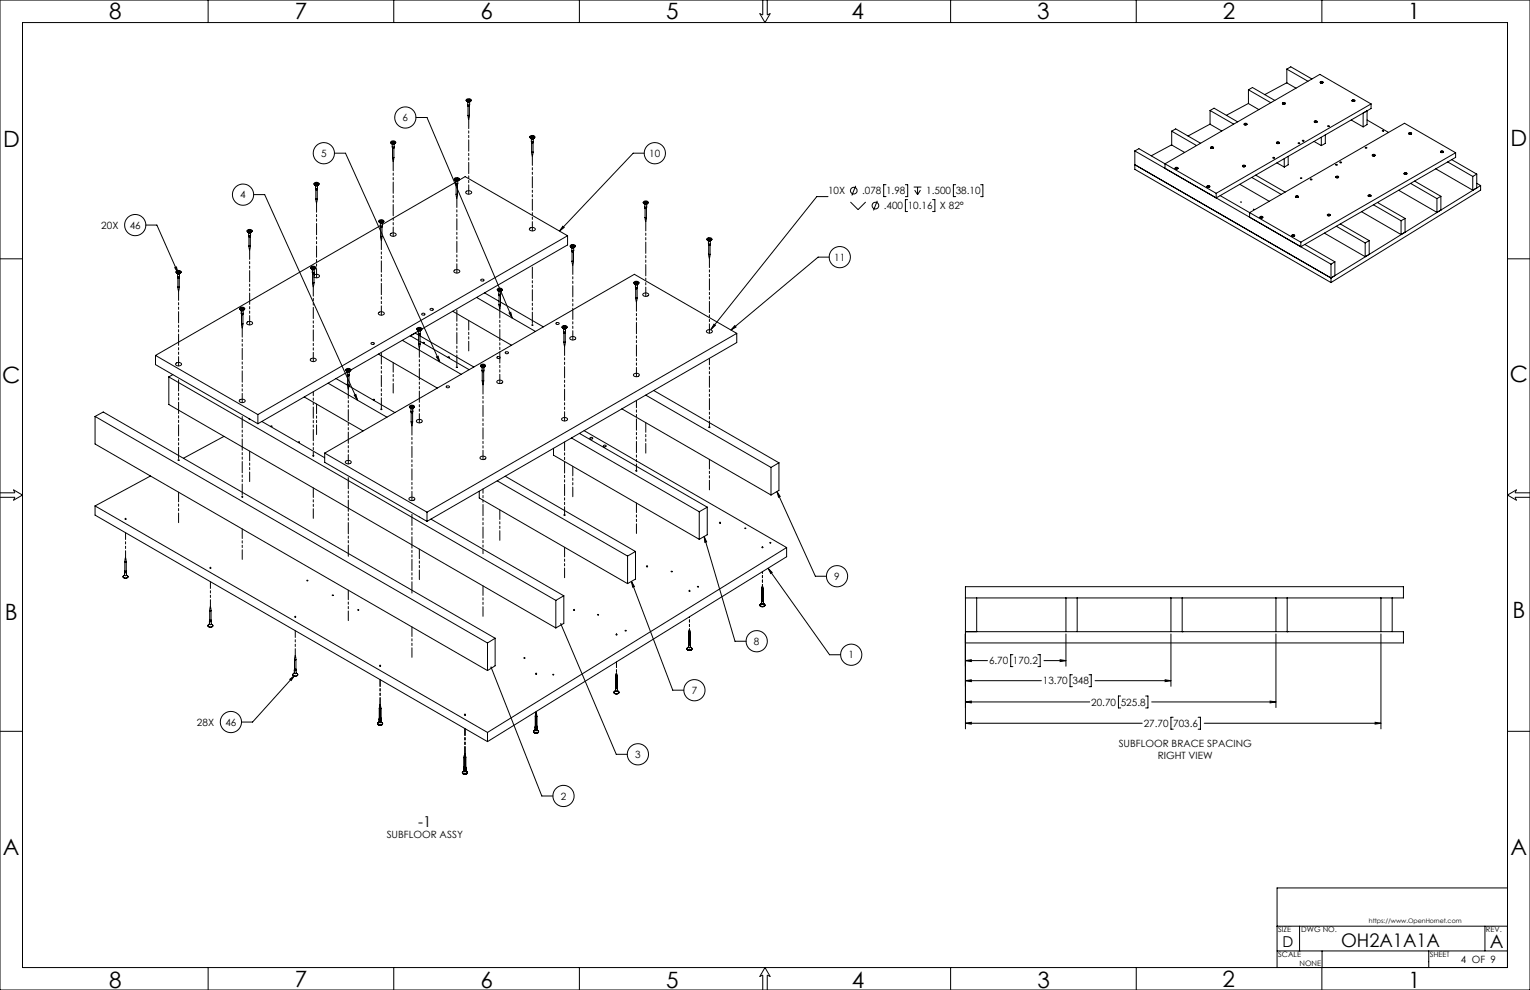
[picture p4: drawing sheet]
<svg xmlns="http://www.w3.org/2000/svg" width="864mm" height="559mm" viewBox="0 0 864 559" stroke-linecap="round" stroke-linejoin="round" font-family="sans-serif">
<g fill="none" stroke="#000" stroke-width=".56">
<path d="M0 0h864v559h-864zM13 13h838v533h-838zM117 0v13M222 0v13M327 0v13M431 0v8h-2l3 5 3-5h-2v-8M537 0v13M641 0v13M746 0v13M726 39l3-1 12 7M726 39l12 7M726 39v8"/>
<path d="M263 57h2h1M263 57h.1M263 56h1a1.1 1.1 0 0 1 1 0 1.1 1.1 0 0 1 1 1h-1a1.2 1.2 0 0 1-1 0 1.2 1.2 0 0 1-1-1zM263 57l2 1M264 57h.1M264 56v1M264 56h.1M264 59h1M264 58v1M264 59v1M264 60h1M264 60v5"/>
<path d="M265 56h-1M265 56v1M265 57h.1M265 56h.1M265 57h-1M265 60v5M265 58v1M265 59v1M266 57l-1 1M266 57h.1M705 58l-13 7M705 51l12 7"/>
<path d="M705 51l2-2 13 8M705 58l6 4M705 51v7M724 58v1M724 58h.1M724 59h.1M724 58l1 1M725 59h-1M725 58v1M725 58h-1M725 59h.1M725 58h.1"/>
<path d="M726 47l-12 6M726 47l6 3M745 46v1M746 46h.1M746 47h.1M746 46v1M747 46v1M763 57h.1M764 57h.1M765 57h.1M774 59v2l-88 51v-3M774 59l-29-17-87 50v3"/>
<path d="M774 59l-88 50M221 80a1.1 1.1 0 0 1 2 0 1.1 1.1 0 0 1 0 1 1.2 1.2 0 0 1-2 0 1.2 1.2 0 0 1 0-1zM221 80v1M221 80h1M221 80l1 1M222 80h.1M222 80v1M235 66h6l48 114M264 65l1 2v-2M264 65h1M299 77l1 1M299 77h1a1.1 1.1 0 0 1 1-1 1.1 1.1 0 0 1 1 2h-1a1.2 1.2 0 0 1-1 0 1.2 1.2 0 0 1-1-1z"/>
<path d="M299 78h1M300 77h.1M300 78h.1M300 77v1M300 78v2h1v-2M300 80v1M301 77h.1M301 77h-1M301 77v1M301 78h.1M301 78h-1M301 80v1"/>
<path d="M302 78h-2M302 77l-1 1h-1M661 74l3-1 14 8M661 74l14 8M661 74v8M683 70l-12 7M683 62l13 8M683 62l2-1 14 8M683 62v8l7 4M702 70h.1M703 70h.1M704 70h.1"/>
<path d="M742 80l4 2M742 69h.1M743 69h-1M743 69h.1M746 77v5M748 76v5l-2 1M763 68l6 4M769 64l3-1v7l-3 2zM772 68l12 7M795 75v1M795 75h.1M795 75h2l-1 1z"/>
<path d="M796 75v1M796 75h.1M796 76h.1M797 75v1M797 75h.1M189 86h6l53 118M221 80l1 1 1-1M221 80h.1M221 81h1M221 83h1M221 81v2M221 83l1 1"/>
<path d="M221 81h.1M222 89v2v-2M222 81h-1M222 84h.1M222 89h.1M222 84v5M222 81h.1M222 81v2M222 83v1M223 81h-1M223 80h.1M300 86v2l1-2"/>
<path d="M300 81h1M300 86h1M300 81v5M301 81v5M364 86h-7l-41 44M641 93l110 64M641 85v11l110 63M641 85l2-1 43 25M641 85l110 64M661 82l-11 6M661 82l8 4M663 95h1"/>
<path d="M663 95h.1M664 95h.1M665 95h.1M683 83l1 1M683 83h.1M684 83v1M684 83h.1M684 84h.1M685 83v1M685 83h.1M701 94h1M701 94h.1"/>
<path d="M702 94h.1M703 94h.1M709 99l16 9M721 81h.1M721 92l4 2M721 81h1M722 80v1M722 81h.1M722 80l-1 1M722 81h-1M725 90v4M727 88v5l-2 1"/>
<path d="M733 81h1zM754 100h.1M754 100h1h-1zM755 100h.1M755 100h-1M775 88h.1M775 87h1v1h-1zM775 87v1M775 87h.1M775 87l1 1M775 88h1M776 88h.1"/>
<path d="M776 88h-1M793 98h.1M793 98h1h-1zM793 98h1M794 98h.1M794 98h-1M810 95l21 12M813 85a1 1 0 0 1 2 0 .8 .8 0 0 1-1 1 .8 .8 0 0 1-1 0zM813 86h2h-1zM813 86h.1M814 86h.1M815 86h.1"/>
<path d="M817 91l14 9M819 90l15 8M822 86l-29-16-88 50v3M822 86l-88 51M822 86v3l-88 50v-2M831 100v7M834 98l-3 2M834 98v8l-3 1M143 110h6l53 116M177 104l2 1 1-1M177 104h.1M177 103h1a1.1 1.1 0 0 1 1 0 1.1 1.1 0 0 1 1 1h-1a1.2 1.2 0 0 1-1 1 1.2 1.2 0 0 1-1-2z"/>
<path d="M178 104v1M178 103v1M178 103h.1M178 106h1M178 105v1M178 106v1M178 104h1M178 104h.1M178 112l1 3v-3M178 107h1M178 112h1M178 107v5"/>
<path d="M179 103h-1M179 103v1M179 104h.1M179 103h.1M179 107v5M179 105v1M179 106v1M180 104l-2 1M180 104h.1M256 101l1 1M257 101v-1a1.1 1.1 0 0 1 2 0 1.1 1.1 0 0 1 0 2 1.2 1.2 0 0 1-2 0 1.2 1.2 0 0 1 0-1zM257 102h.1"/>
<path d="M257 101h.1M257 104h1M257 102v2M257 104h.1M257 103l-41 24M257 110l1 2v-2M257 110h1M257 104v6M257 101h1M258 101h.1M258 101h-1M258 104v6"/>
<path d="M258 104v-2l5-2 57 33M258 104h.1M259 102h-2M259 101v1h-2M263 108h1a1.2 1.2 0 0 1 2 0 1.2 1.2 0 0 1 0 1l-1 1a1.4 1.4 0 0 1-1 0 1.4 1.4 0 0 1-1-2zM363 114v1M363 114l1-1a1 1 0 0 1 1 0 1.1 1.1 0 0 1 1 2h-1a1.2 1.2 0 0 1-1 0 1.2 1.2 0 0 1-1-1zM363 115h1h2M364 114h.1M364 117h1M364 115v2M364 117v1"/>
<path d="M364 118h.1M364 118v5M364 114l1 1M364 114h1M365 115h.1M365 114v1M365 118h-1M365 118v5M365 115v2M365 117v1M365 114h.1M366 114l-1 1h-2"/>
<path d="M467 111h-6l-60 75M480 114l4 4 5-4M483 105l-2 5M495 113l-2 6M500 104h-1v7h1M511 104h1v7h-1M512 113h-1v6h1M516 106h4M516 107l2 3M518 106v4M520 107l-2 3M526 113h2v6h-2"/>
<path d="M539 104h-1v7h1M554 104h1v7h-1M681 105v1M681 105h.1M682 105h.1M682 106h.1M682 105v1M683 105v1M683 105h.1M689 110l45 27M700 104l16 10M701 114h.1"/>
<path d="M707 100l16 10M731 111h.1M732 111h.1M733 111h.1M734 100l1 1zM754 100h1M768 119l23 13M772 111h.1M773 110h.1M773 111h.1M773 110v1M774 111h.1"/>
<path d="M775 116l16 9M777 114l16 9M789 107l22 13M796 104l15 8M798 102l15 9M811 112v8M813 111v8l-2 1M813 111l-2 1M834 103l2 2M836 105l-85 52M836 105v2l-85 52M82 127h7l11 27"/>
<path d="M139 130l1 1M139 130h.1M140 130a1.1 1.1 0 0 1 2 0 1.1 1.1 0 0 1 0 1 1.2 1.2 0 0 1-2 0 1.2 1.2 0 0 1 0-1zM140 131h.1M140 130h.1M140 130h1M140 130l1 1M140 131l1 2v-2M140 133l1 1M140 130v1M140 131h1M141 139v2v-2"/>
<path d="M141 134h.1M141 139h.1M141 134v5M141 131h-1M141 131h.1M141 130v1M141 130h.1M141 133v1M142 131h-1M142 130v1h-2M142 130h.1M214 125l1 1 2-1"/>
<path d="M214 124h1a1.1 1.1 0 0 1 1 0 1.1 1.1 0 0 1 0 1v1a1.2 1.2 0 0 1-1 0 1.2 1.2 0 0 1-1-2zM214 125l1 1M215 124v1M215 127h1M215 127v1l1-1M215 126v1M215 127l-127 74M215 125h.1M215 133v3l1-3M215 133h1M215 128v5M215 125h1"/>
<path d="M216 124v1M216 125h.1M216 124l-1 1M216 125h-1M216 128v5M216 126v1M216 125l-1 1M220 132h1a1.2 1.2 0 0 1 2-1 1.2 1.2 0 0 1 0 2 1.3 1.3 0 0 1-2 0 1.3 1.3 0 0 1-1-1zM299 129h1a1.2 1.2 0 0 1 1-1 1.2 1.2 0 0 1 0 2 1.4 1.4 0 0 1-1 0 1.4 1.4 0 0 1-1-1zM318 128l-2 2zM320 133l-174 101M320 133v5l-82 48"/>
<path d="M322 139h.1M322 138h1a1 1 0 0 1 1 0 1 1 0 0 1 0 1v1a1.2 1.2 0 0 1-1 0 1.2 1.2 0 0 1-1-2zM322 139l1 1 1-1M323 139h.1M323 140v1M323 139h1M323 138v1M324 139h.1M324 140v1M325 139l-1 1-2-1M364 123v2l1-2M364 123h1"/>
<path d="M399 135l1 1 2-1M399 135l1-1a1 1 0 0 1 1 0 1 1 0 0 1 0 2 1.2 1.2 0 0 1-1 0 1.2 1.2 0 0 1-1-1zM399 136h1h2M400 138h1M400 136v2M400 138h.1M400 135h.1M400 138v6M400 135h1M401 135h.1M401 138v6M401 136v2"/>
<path d="M401 138h.1M711 122a1 1 0 0 1 2 0 .8 .8 0 0 1-1 1 .8 .8 0 0 1-1 0zM711 123h.1M711 122l2 1h-1zM712 123h.1M712 122v1M712 122h.1M713 123h.1M729 133h.1M729 133h1a.6 .6 0 0 1 1 0 .7 .7 0 0 1-1 1 .7 .7 0 0 1-1-1zM730 133h.1M731 133h.1"/>
<path d="M736 138l17 10M748 132l23 13M749 121v1M749 121h.1M749 121a.7 .7 0 0 1 1 0 .7 .7 0 0 1 0 1 .7 .7 0 0 1-1 0zM750 121h.1M750 121v1M750 122h.1M751 121v1M751 121h.1M754 128l17 9M757 126l16 10"/>
<path d="M771 137v8M773 136l-2 1M773 136v8l-2 1M791 125v7M793 123l-2 2M793 123v8l-2 1M0 146h13M99 151h1v3zM99 153l1 1M100 153a1.1 1.1 0 0 1 2 0 1.1 1.1 0 0 1 0 1 1.2 1.2 0 0 1-2 0 1.2 1.2 0 0 1 0-1zM100 154v1M100 153v1"/>
<path d="M100 153h.1M100 155l1 1v-1M100 156v1M100 154h.1M100 155h.1M100 157h1M100 157v5M100 154h1M100 153l1 1M101 154h.1M101 154h-1M101 153h-1"/>
<path d="M101 153v1M101 153h.1M101 157v5M101 156v1M102 154l-2 1M102 153v1h-2M175 151l2 1 1-1M176 151v-1a1.1 1.1 0 0 1 2 0 1.1 1.1 0 0 1 0 2 1.2 1.2 0 0 1-2 0 1.2 1.2 0 0 1 0-1zM176 152h1h1M176 151h.1M176 154h1M176 152v2"/>
<path d="M176 154h.1M176 160l1 2v-2M176 160h1M176 154v6M176 151h1M177 151h.1M177 151h-1M177 155h1a1.2 1.2 0 0 1 2 0 1.2 1.2 0 0 1 0 2l-3-1M177 154v6M177 152v2M177 154h.1M256 153l1-1a1.2 1.2 0 0 1 2 0 1.2 1.2 0 0 1 0 2h-1a1.4 1.4 0 0 1-1 0 1.4 1.4 0 0 1-1-1z"/>
<path d="M271 158h2a.8 .8 0 0 1-1 1 .8 .8 0 0 1-1-1zM323 141h1M323 141v1M323 147v3l1-3M323 142v5M324 142v5h-1M324 141v1h-1M358 160l1 1 2-1M358 159h1a1 1 0 0 1 1 0 1 1 0 0 1 0 1 1.2 1.2 0 0 1-1 0 1.2 1.2 0 0 1-1-1zM359 160h.1M359 159v1M359 159h.1"/>
<path d="M359 160h1M359 159h1M360 159v1M360 160h.1M360 159h.1M400 144v2l1-2M400 144h.1M401 144h-1M468 145h-6l-49 41M751 149v10M753 148l-2 1M753 148v8l-2 1"/>
<path d="M851 146h13M100 162l1 2v-2M100 162h1M135 174l2 1 1-1M136 174v-1a1.1 1.1 0 0 1 1 0 1.1 1.1 0 0 1 1 2h-1a1.2 1.2 0 0 1-1 0 1.2 1.2 0 0 1 0-1zM136 175h1h1M136 175h.1M136 174h.1M136 177h1M136 175v2M136 177h.1M136 174v1"/>
<path d="M136 177v6M137 174h-1M137 174h.1M137 174l-1 1M137 177v6h-1M137 177v1l-1-1M137 174v1M137 175v2M214 176a1.2 1.2 0 0 1 2 0 1.2 1.2 0 0 1 0 2 1.4 1.4 0 0 1-2 0 1.4 1.4 0 0 1 0-2zM238 177a.7 .7 0 0 1 1 0 .7 .7 0 0 1 1 1 .8 .8 0 0 1-1 0 .8 .8 0 0 1-1-1zM243 174h1a.8 .8 0 0 1 0 1 .8 .8 0 0 1-1-1zM256 176l33 19"/>
<path d="M269 168l33 19M273 165l9 5M281 163v1M281 163h1a1 1 0 0 1 1 0 1 1 0 0 1 0 1 1.2 1.2 0 0 1-2 0 1.2 1.2 0 0 1 0-1zM281 164l1 1M282 164h.1M282 166h1M282 165v1M282 166v1M282 163v1M282 172v2l1-2M282 165h1"/>
<path d="M282 167h1M282 172h1M282 167v5M282 163h.1M282 164h1M283 167v5M283 170l24 15M283 166v1M283 165v1M283 164h-1M283 163v1M283 163h-1"/>
<path d="M283 163l-1 1M283 164v1M283 163l-1 1h-1M287 177l1-1 1 4zM358 160l1 1 1-1M359 161v1h1M359 162v1M359 168v2l1-2M359 163h1M359 168h.1M359 163v5M360 168h-1"/>
<path d="M360 163v5M360 161v1M360 162v1M363 166a1.3 1.3 0 0 1 2-1 1.3 1.3 0 0 1 1 2h-1a1.6 1.6 0 0 1-2-1zM136 183l1 2v-2M139 182h1a1.2 1.2 0 0 1 2-1 1.2 1.2 0 0 1 0 2 1.4 1.4 0 0 1-2 0 1.4 1.4 0 0 1-1-1zM214 200l33 19M227 192l33 19M235 186h1M236 185a1 1 0 0 1 2 0 1 1 0 0 1 0 1h-1a1.2 1.2 0 0 1-1 0 1.2 1.2 0 0 1 0-1zM236 186v1M236 186h.1"/>
<path d="M236 188h1M236 187l-38 22h-3M236 187v1M236 188v1M236 194l1 2v-2M236 189h1M236 194h1M236 189v5M236 189l-2-1-2 2 4 2M236 185v1M236 186h1M236 185h1"/>
<path d="M236 185l1 1M237 186h-1M237 185h.1M237 186h.1M237 185v1M237 189v5M237 190l30 17M237 193l28 16M237 187v1M237 188v1M238 186l-2 1M238 186l-1 1-1-1"/>
<path d="M238 186h.1M239 193h1zM285 199a.8 .8 0 0 1 1-1 .8 .8 0 0 1 1 1l-1 1zM300 183h1zM314 182a.8 .8 0 0 1 1 0 .8 .8 0 0 1 0 1h-1zM317 185h2h1M317 185h.1M317 184h1a1 1 0 0 1 1 0 1 1 0 0 1 1 1h-1a1.2 1.2 0 0 1-1 0 1.2 1.2 0 0 1-1-1zM318 185l1 1 1-1M318 185h.1M318 187h1M318 186v1"/>
<path d="M318 187v1M318 184v1M318 193l1 2v-2M318 188h1M318 193h1M318 188v5M318 184h.1M318 185h1M318 184h1M319 185h.1M319 184v1M319 188v5"/>
<path d="M319 186v1M319 187v1M319 184h.1M320 185h.1M322 190h1a1.2 1.2 0 0 1 1 0 1.2 1.2 0 0 1 0 2 1.3 1.3 0 0 1-2 0 1.3 1.3 0 0 1 0-2zM399 187l1-1a1.2 1.2 0 0 1 2 0 1.2 1.2 0 0 1-1 2 1.5 1.5 0 0 1-2-1zM403 183l1 1-3 2zM415 184v1l-2 1zM416 188l-58-33-175 101M416 188l-175 101M416 188v5l-175 101M88 201l58 33"/>
<path d="M88 201v5l58 33M95 213l219 126M95 213v15l219 126M98 211l-3 2M99 205h1a1.2 1.2 0 0 1 2 0 1.2 1.2 0 0 1 0 1h-1a1.4 1.4 0 0 1-1 0 1.4 1.4 0 0 1-1-1zM175 203l1-1a1.2 1.2 0 0 1 2 0 1.2 1.2 0 0 1 0 2h-1a1.4 1.4 0 0 1-1 0 1.4 1.4 0 0 1-1-1zM185 216l33 19M190 214l6 3M195 209h.1M195 208h1a1 1 0 0 1 1 0 1 1 0 0 1 1 1h-1a1.2 1.2 0 0 1-1 1 1.2 1.2 0 0 1-1-2zM195 209l1 1 2-1M196 209h.1"/>
<path d="M196 211h1M196 210v1M196 211v1M196 210l-50 29M196 217l1 3v-3M196 217h.1M196 212h1M196 212v5M196 209h1M196 208v1M196 208h.1M196 208h1"/>
<path d="M197 209h.1M197 208v1M197 218l26 15M197 217h-1M197 212v5M197 210v1M197 211v1M197 208h.1M246 201h1l1 3zM258 207h.1M271 206v1M271 206h.1"/>
<path d="M271 206h1a1 1 0 0 1 1 0 1 1 0 0 1 1 1h-1a1.2 1.2 0 0 1-1 0 1.2 1.2 0 0 1-1-1zM271 207l2 1 1-1M272 206v1M272 209h1M272 207v2M272 209v1M272 206h.1M272 215l1 2v-2M272 210h1M272 215h.1M272 210v5M272 207h.1"/>
<path d="M272 207h1M272 206h1M273 207h.1M273 206v1M273 215h-1M273 210v5M273 209v1M273 207v2M273 206h.1M274 206l-1 1h-2M274 206h.1M281 215a1.2 1.2 0 0 1 2 0 1.2 1.2 0 0 1 0 1 1.5 1.5 0 0 1-2-1z"/>
<path d="M358 211h1a1.2 1.2 0 0 1 1 0 1.2 1.2 0 0 1 0 2 1.3 1.3 0 0 1-2 0 1.3 1.3 0 0 1 0-2zM54 235v16l221 127M54 235l221 128M54 235l4-2 221 127M135 226l1-1a1.2 1.2 0 0 1 2 0 1.2 1.2 0 0 1 0 2h-1a1.4 1.4 0 0 1-1 0 1.4 1.4 0 0 1-1-1zM141 236v1M146 234v5M148 238l35 20M172 224l33 19M200 223h1l1 3zM211 225v1zM215 231h1z"/>
<path d="M231 229v1M231 229h1a1.1 1.1 0 0 1 1 0 1.1 1.1 0 0 1 1 1h-1a1.2 1.2 0 0 1-1 0 1.2 1.2 0 0 1-1-1zM231 230l1 1M232 230h.1M232 231v1M232 232v1M232 229v1M232 238v2l1-2M232 231h1M232 233h1M232 238h1M232 233v5"/>
<path d="M232 230h1M232 229h.1M232 229h1M233 229v1M233 230h.1M233 233v5M233 231v1h-1M233 232v1M233 229h.1M234 230l-1 1M234 229l-1 1h-2M235 237h1a1.2 1.2 0 0 1 2 0 1.2 1.2 0 0 1 0 2 1.3 1.3 0 0 1-2 0 1.3 1.3 0 0 1-1-2z"/>
<path d="M317 236h1a1.2 1.2 0 0 1 2 0 1.2 1.2 0 0 1 0 1 1.3 1.3 0 0 1-2 1 1.3 1.3 0 0 1-1-2zM351 231l84 48M364 223l71 41M369 220l71 41M126 246l-22 13M153 240l1 1zM168 249l1 1zM177 257h.1M183 256l58 33M183 256v5l58 33M271 258h1a1.2 1.2 0 0 1 2-1 1.2 1.2 0 0 1-1 2 1.3 1.3 0 0 1-1 1 1.3 1.3 0 0 1-1-2zM312 253v4l83 47"/>
<path d="M323 247l72 42M327 245l72 41M330 243l114 66M333 247h2l-2 1zM341 252h1h-1zM0 278h8v-2l5 3-5 3v-1h-8M85 269l-31 17M195 260h1a1.2 1.2 0 0 1 2 0 1.2 1.2 0 0 1-1 2 1.5 1.5 0 0 1-2-2zM271 277v4l83 48M281 271l73 43M285 269l74 42M435 264v15"/>
<path d="M439 277l1 3-1 1zM439 277l21 48h6M440 261l-5 3M440 261v16l-5 2M864 278h-9l1-2-5 3 5 3-1-1h9M54 286l221 127M54 286v5l221 128M231 281h1a1.2 1.2 0 0 1 2 0 1.2 1.2 0 0 1 0 1h-1a1.3 1.3 0 0 1-1 1 1.3 1.3 0 0 1-1-2zM241 289v5M243 293l75 43M395 289v15M399 286l-4 3"/>
<path d="M399 286v16l-4 2M406 295h1zM70 317l1-2v2M70 317h1M70 317v5M71 317v5M354 314v15M359 311v16l-5 2M359 311l-5 3M365 320h1zM397 303l2 3h-1zM397 303l18 59h6"/>
<path d="M430 309h1zM444 309l-169 104M444 309v5l-169 105M69 325l2 1 1-1M70 325h1M70 325a1.1 1.1 0 0 0 1 1 1.1 1.1 0 0 0 1-1h-1M70 323v2M70 323h1M70 322h1M70 322v1M71 322v1M71 323v2"/>
<path d="M118 320l1 1zM173 328h1zM314 339v15M318 336v16l-4 2M318 336l-4 3M356 328l2 3h-1zM356 328l24 62h6M379 323h.1M389 333v1zM394 331h.1M430 339h1M430 339v2"/>
<path d="M430 333v-2l1 2M430 338h1M430 333h1M430 333v5M430 338v1M431 333v5M431 338v1M431 339v2M434 321l2 2-1 1zM434 321l34 49h6M545 338h247v-7h-247v80M551 338v19"/>
<path d="M602 338v19M608 338v19M661 338v19M667 338v19M720 338v19M727 338v19M779 338v19M786 338v19M117 353l2 1 1-1M117 353h.1M118 351h1M118 352h1"/>
<path d="M118 352v1a1.1 1.1 0 0 0 1 1 1.1 1.1 0 0 0 1-1l-1-1M118 351v1M118 345l1-3v3M118 350h1M118 345h1M118 345v5M118 350v1M119 345v5M119 350v1M119 351v1M120 353h.1M166 348h1z"/>
<path d="M317 352l31 74h6M324 344h.1M353 356h.1M389 358v-3l1 3M389 358h1M389 358v5M390 358v5M429 342h1h2M429 342h.1M429 341a1.1 1.1 0 0 0 1 1 1.1 1.1 0 0 0 1-1M430 341h1M430 341h-1"/>
<path d="M431 341h.1M432 342h.1M545 357h247v6h-247M602 358v18M661 358v29M667 357h.1M720 358v41M727 357h.1M779 358v53M166 378v2h1v-2M166 380a1.1 1.1 0 0 0 1 2 1.1 1.1 0 0 0 1-2h-1M166 372l1-2v2"/>
<path d="M166 378h1M166 378v1l1-1M166 372h1M166 372v6M167 372v6M214 376h1zM275 363v15M277 377l29 72h6M279 360l-4 3M279 360v16l-4 2M296 372h.1M388 366l1 1 2-1"/>
<path d="M388 366l1 1h1M388 366h.1M388 366a1.1 1.1 0 0 0 1 1 1.1 1.1 0 0 0 1-1M388 366a1.2 1.2 0 0 0 1 1 1.2 1.2 0 0 0 1 0M389 364h1M389 365h1M389 364v1M389 365l-1 1M389 363h1M389 363v1M390 363v1M390 364v1"/>
<path d="M390 365v1M390 366v1M391 366l-1 1M391 366h.1M545 373l3-1v1zM545 373h12M572 370h-2v6h2M586 370h1v6h-1M589 373h13M598 372l4 1h-4zM164 383l2-2-2 3zM165 381l1 1 2-1"/>
<path d="M165 381h.1M166 381l-23 27h-7M168 381h.1M214 400l1-2v2M214 400h1M214 400v5M215 400v5M302 380h1zM347 391l1 1 1-1M347 391v1l2-1M347 391h.1M347 390a1.1 1.1 0 0 0 1 2 1.1 1.1 0 0 0 1-2"/>
<path d="M347 390a1.2 1.2 0 0 0 0 2 1.2 1.2 0 0 0 2-1M347 388h1M347 390h1M347 388v2M347 390h.1M348 382v-2v2M348 388h.1M348 382h.1M348 382v6M348 388h-1M348 388v2M348 390h1"/>
<path d="M349 390v1M349 391h.1M545 384h3v1zM545 396h3v1zM545 384h43M545 396h70M605 381h-1v7h1M615 381h1v7h-1M618 384h43M633 393h-2v7h2M647 393h1v7h-1M650 396h70"/>
<path d="M658 384h3l-3 1zM717 396h3l-3 1zM0 413h13M213 409h2h1M213 409h1h2M213 408v1M213 408a1.1 1.1 0 0 0 2 1 1.1 1.1 0 0 0 1-1M214 406h1M214 408h1M214 406v2M214 407l-1 1M214 405h1"/>
<path d="M214 405v1M215 405v1M215 406v2M215 407l1 1M216 408v1M275 413v6M301 413l2 1 1-1M301 413l1 1 2-1M301 413h.1M301 412a1.4 1.4 0 0 0 2 2 1.1 1.1 0 0 0 1-2M302 410h1M302 412h1"/>
<path d="M302 410v2M302 412h-1M302 404l1-2v2M302 404h1M302 404v6M302 410h.1M303 404v6M303 410h.1M303 410v2M303 412h1M304 413h.1M545 408h3v1z"/>
<path d="M545 408h100M662 405h-1v7h1M676 405h2v7h-2M680 408h99M776 408h3l-3 1zM851 413h13M261 436l1 1 2-1-2 1zM261 436h.1M261 436a1.1 1.1 0 0 0 1 1 1.1 1.1 0 0 0 2-1 1.1 1.1 0 0 1-2 1 1.1 1.1 0 0 1-1-1zM262 434h1M262 435h1M262 434h1z"/>
<path d="M262 435h1zM262 434v1M262 435l-1 1M262 428v-3l1 3M262 433h1M262 433h1zM262 428h1M262 428h1zM262 428v5M262 433v1M263 428v5M263 433v1"/>
<path d="M263 435l1 1a1.1 1.1 0 0 1-2 1 1.1 1.1 0 0 1-1-1M263 434v1M264 436l-1 1-2-1M851 501h-130v45h130v-23h-130M721 537h130M734 523v14M746 537v22M806 537v9M838 523v14M117 546v13M222 546v13M327 546v13"/>
<path d="M431 559v-9l-2 1 3-5 3 5-2-1v9M537 546v13M641 546v13"/>
<circle cx="725" cy="58" r=".7"/>
<circle cx="725" cy="58" r=".6"/>
<circle cx="746" cy="46" r=".7"/>
<circle cx="746" cy="47" r=".6"/>
<circle cx="764" cy="57" r=".7"/>
<circle cx="764" cy="57" r=".6"/>
<circle cx="229" cy="66" r="6"/>
<circle cx="703" cy="70" r=".7"/>
<circle cx="703" cy="70" r=".6"/>
<circle cx="736" cy="80" r=".4"/>
<circle cx="743" cy="69" r=".7"/>
<circle cx="743" cy="69" r=".6"/>
<circle cx="750" cy="71" r=".4"/>
<circle cx="781" cy="74" r=".3"/>
<circle cx="796" cy="75" r=".7"/>
<circle cx="183" cy="86" r="6"/>
<circle cx="370" cy="86" r="6"/>
<circle cx="664" cy="95" r=".7"/>
<circle cx="664" cy="95" r=".6"/>
<circle cx="684" cy="83" r=".7"/>
<circle cx="684" cy="83" r=".6"/>
<circle cx="702" cy="94" r=".7"/>
<circle cx="702" cy="94" r=".6"/>
<circle cx="719" cy="89" r=".4"/>
<circle cx="721" cy="80" r=".7"/>
<circle cx="721" cy="81" r=".6"/>
<circle cx="754" cy="93" r=".4"/>
<circle cx="757" cy="92" r=".4"/>
<circle cx="771" cy="83" r=".4"/>
<circle cx="775" cy="88" r=".7"/>
<circle cx="793" cy="98" r=".7"/>
<circle cx="137" cy="110" r="6"/>
<circle cx="482" cy="108" r="1.9"/>
<circle cx="494" cy="116" r="1.9"/>
<circle cx="682" cy="105" r=".7"/>
<circle cx="682" cy="105" r=".6"/>
<circle cx="708" cy="118" r=".1"/>
<circle cx="732" cy="111" r=".7"/>
<circle cx="732" cy="111" r=".6"/>
<circle cx="740" cy="101" r=".4"/>
<circle cx="755" cy="100" r=".7"/>
<circle cx="773" cy="111" r=".7"/>
<circle cx="773" cy="111" r=".6"/>
<circle cx="76" cy="127" r="6"/>
<circle cx="730" cy="133" r=".7"/>
<circle cx="750" cy="122" r=".7"/>
<circle cx="474" cy="145" r="6"/>
<circle cx="210" cy="194" r=".8"/>
<circle cx="253" cy="218" r=".8"/>
<circle cx="253" cy="202" r=".3"/>
<circle cx="281" cy="202" r=".8"/>
<circle cx="101" cy="260" r=".3"/>
<circle cx="400" cy="241" r=".3"/>
<circle cx="359" cy="266" r=".3"/>
<circle cx="71" cy="293" r=".3"/>
<circle cx="137" cy="280" r=".3"/>
<circle cx="319" cy="291" r=".3"/>
<circle cx="421" cy="298" r=".3"/>
<circle cx="435" cy="306" r=".3"/>
<circle cx="188" cy="336" r=".3"/>
<circle cx="472" cy="325" r="6"/>
<circle cx="202" cy="344" r=".3"/>
<circle cx="338" cy="347" r=".3"/>
<circle cx="348" cy="358" r=".3"/>
<circle cx="427" cy="362" r="6"/>
<circle cx="480" cy="370" r="6"/>
<circle cx="312" cy="381" r=".3"/>
<circle cx="392" cy="390" r="6"/>
<circle cx="130" cy="408" r="6"/>
<circle cx="262" cy="404" r=".3"/>
<circle cx="360" cy="426" r="6"/>
<circle cx="318" cy="449" r="6"/>
</g>
<g fill="#000">
<path d="M403 183l-2 3 3-2zM545 373l3-1v1zM598 372l4 1h-4zM545 384h3v1zM658 384h3l-3 1zM545 396h3v1zM717 396h3l-3 1zM545 408h3v1zM776 408h3l-3 1z"/>
<path d="M434 321l2 2-1 1zM415 184v1l-2 1zM318 128l-2 2zM277 376v1zM316 352h1zM356 328l2 3h-1zM397 303l2 3h-1zM439 277l1 3-1 1zM200 223h1l1 3zM246 201h1l1 3zM287 177l1-1 1 4zM164 383l2-2-2 3zM99 151h1v3z"/>
</g>
<g fill="none" stroke="#000" stroke-width=".56" stroke-dasharray="6.3 1.3 1.3 1.3 1.3 1.3">
<path d="M141 237v-1M71 292v1M237 292h.1M406 295h.1M365 319v1M430 309h.1M119 320v1M389 333v1M167 348h.1M324 344v1M348 358h.1M215 375v1"/>
<path d="M303 380v1M262 403v1M303 402h.1"/>
</g>
<path d="M71 301v14M119 328v14M167 356v14M215 384v14M262 411v14" fill="none" stroke="#000" stroke-width=".56" stroke-dasharray="6.3 1.3 1.3 1.3 1.3 1.3" stroke-dashoffset="2.5"/>
<path d="M348 374v6" fill="none" stroke="#000" stroke-width=".56" stroke-dasharray="6.3 1.3 1.3 1.3 1.3 1.3" stroke-dashoffset="3.2"/>
<path d="M389 348v7" fill="none" stroke="#000" stroke-width=".56" stroke-dasharray="6.3 1.3 1.3 1.3 1.3 1.3" stroke-dashoffset="5.9"/>
<path d="M430 323v8" fill="none" stroke="#000" stroke-width=".56" stroke-dasharray="6.3 1.3 1.3 1.3 1.3 1.3" stroke-dashoffset="5.5"/>
<g fill="none" stroke="#000" stroke-width=".56" stroke-dasharray="6.3 1.3 1.3 1.3 1.3 1.3" stroke-dashoffset=".9">
<path d="M265 198v-17M222 222v-17M179 245v-17M365 256v-17M141 272v-17M400 277v-18M101 295v-17M177 293v-18M323 280v-17M137 316v-17M282 305v-17M359 301v-17"/>
<path d="M237 327v-17M319 326v-17M197 350v-17M273 348v-17M233 371v-17"/>
</g>
<path d="M197 315v-46M233 336v-47" fill="none" stroke="#000" stroke-width=".56" stroke-dasharray="6.3 1.3 1.3 1.3 1.3 1.3" stroke-dashoffset="-.9"/>
<g fill="none" stroke="#000" stroke-width=".56" stroke-dasharray="6.3 1.3 1.3 1.3 1.3 1.3" stroke-dashoffset="1.1">
<path d="M265 110v-43M222 133v-42M300 130v-42M179 157v-42M258 154v-42M215 178v-42M365 167v-42M141 183v-42M323 192v-42M400 188v-42M101 207v-43M177 204v-42"/>
<path d="M282 216v-42M359 213v-43M137 227v-42M237 239v-43M319 238v-43M273 259v-42M197 262v-42M233 283v-43"/>
</g>
<path d="M273 313v-37" fill="none" stroke="#000" stroke-width=".56" stroke-dasharray="6.3 1.3 1.3 1.3 1.3 1.3" stroke-dashoffset="4"/>
<path d="M319 291v-42" fill="none" stroke="#000" stroke-width=".56" stroke-dasharray="6.3 1.3 1.3 1.3 1.3 1.3" stroke-dashoffset="1.5"/>
<path d="M359 266v-40" fill="none" stroke="#000" stroke-width=".56" stroke-dasharray="6.3 1.3 1.3 1.3 1.3 1.3" stroke-dashoffset="2.3"/>
<path d="M400 241v-39" fill="none" stroke="#000" stroke-width=".56" stroke-dasharray="6.3 1.3 1.3 1.3 1.3 1.3" stroke-dashoffset="2.7"/>
<path d="M300 184v-34" fill="none" stroke="#000" stroke-width=".56" stroke-dasharray="6.3 1.3 1.3 1.3 1.3 1.3" stroke-dashoffset="-1.1"/>
<path d="M258 207v-33" fill="none" stroke="#000" stroke-width=".56" stroke-dasharray="6.3 1.3 1.3 1.3 1.3 1.3" stroke-dashoffset="-.7"/>
<path d="M215 231v-32" fill="none" stroke="#000" stroke-width=".56" stroke-dasharray="6.3 1.3 1.3 1.3 1.3 1.3" stroke-dashoffset="-.3"/>
<path d="M177 257v-36" fill="none" stroke="#000" stroke-width=".56" stroke-dasharray="6.3 1.3 1.3 1.3 1.3 1.3" stroke-dashoffset="4.1"/>
<path d="M101 260v-47M137 281v-47" fill="none" stroke="#000" stroke-width=".56" stroke-dasharray="6.3 1.3 1.3 1.3 1.3 1.3" stroke-dashoffset="-1"/>
<g font-size="12.7">
<text x="62" y="11">8</text>
<text x="166" y="11">7</text>
<text x="271" y="11">6</text>
<text x="376" y="11">5</text>
<text x="481" y="11">4</text>
<text x="585" y="11">3</text>
<text x="690" y="11">2</text>
<text x="795" y="11">1</text>
<text x="2" y="83">D</text>
<text x="853" y="82">D</text>
<text x="852" y="216">C</text>
<text x="1" y="216">C</text>
<text x="3" y="350">B</text>
<text x="854" y="349">B</text>
<text x="2" y="483">A</text>
<text x="853" y="482">A</text>
<text x="62" y="558">8</text>
<text x="166" y="557">7</text>
<text x="271" y="558">6</text>
<text x="376" y="558">5</text>
<text x="481" y="558">4</text>
<text x="586" y="558">3</text>
<text x="690" y="557">2</text>
<text x="795" y="558">1</text>
</g>
<g font-size="10.6">
<text x="757" y="535">OH2A1A1A</text>
<text x="841" y="535">A</text>
</g>
<g font-size="8.5">
<text x="236" y="467">-1</text>
<text x="724" y="535">D</text>
</g>
<g font-size="5.6">
<text x="227" y="68">6</text>
<text x="181" y="89">5</text>
<text x="367" y="89">10</text>
<text x="136" y="112">4</text>
<text x="467" y="110">10X</text>
<text x="487" y="110">.078</text>
<text x="500" y="110">1.98</text>
<text x="523" y="110">1.500</text>
<text x="539" y="110">38.10</text>
<text x="499" y="118">.400</text>
<text x="512" y="118">10.16</text>
<text x="531" y="118">X 82°</text>
<text x="57" y="129">20X</text>
<text x="73" y="129">46</text>
<text x="471" y="147">11</text>
<text x="471" y="327">9</text>
<text x="426" y="364">8</text>
<text x="479" y="372">1</text>
<text x="558" y="375">6.70</text>
<text x="572" y="375">170.2</text>
<text x="589" y="386">13.70</text>
<text x="605" y="386">348</text>
<text x="390" y="392">7</text>
<text x="616" y="398">20.70</text>
<text x="633" y="398">525.8</text>
<text x="111" y="410">28X</text>
<text x="127" y="410">46</text>
<text x="646" y="410">27.70</text>
<text x="662" y="410">703.6</text>
<text x="631" y="422">SUBFLOOR BRACE SPACING</text>
<text x="359" y="428">3</text>
<text x="653" y="428">RIGHT VIEW</text>
<text x="317" y="451">2</text>
<text x="218" y="473">SUBFLOOR ASSY</text>
<text x="825" y="544">4 OF 9</text>
</g>
<g font-size="4.2">
<text x="721" y="526">SIZE</text>
<text x="735" y="526">DWG NO.</text>
<text x="839" y="526">REV.</text>
<text x="721" y="540">SCALE</text>
<text x="733" y="545">NONE</text>
<text x="807" y="540">SHEET</text>
</g>
<text font-size="3.5" x="773" y="521">https://www.OpenHornet.com</text>
</svg>
